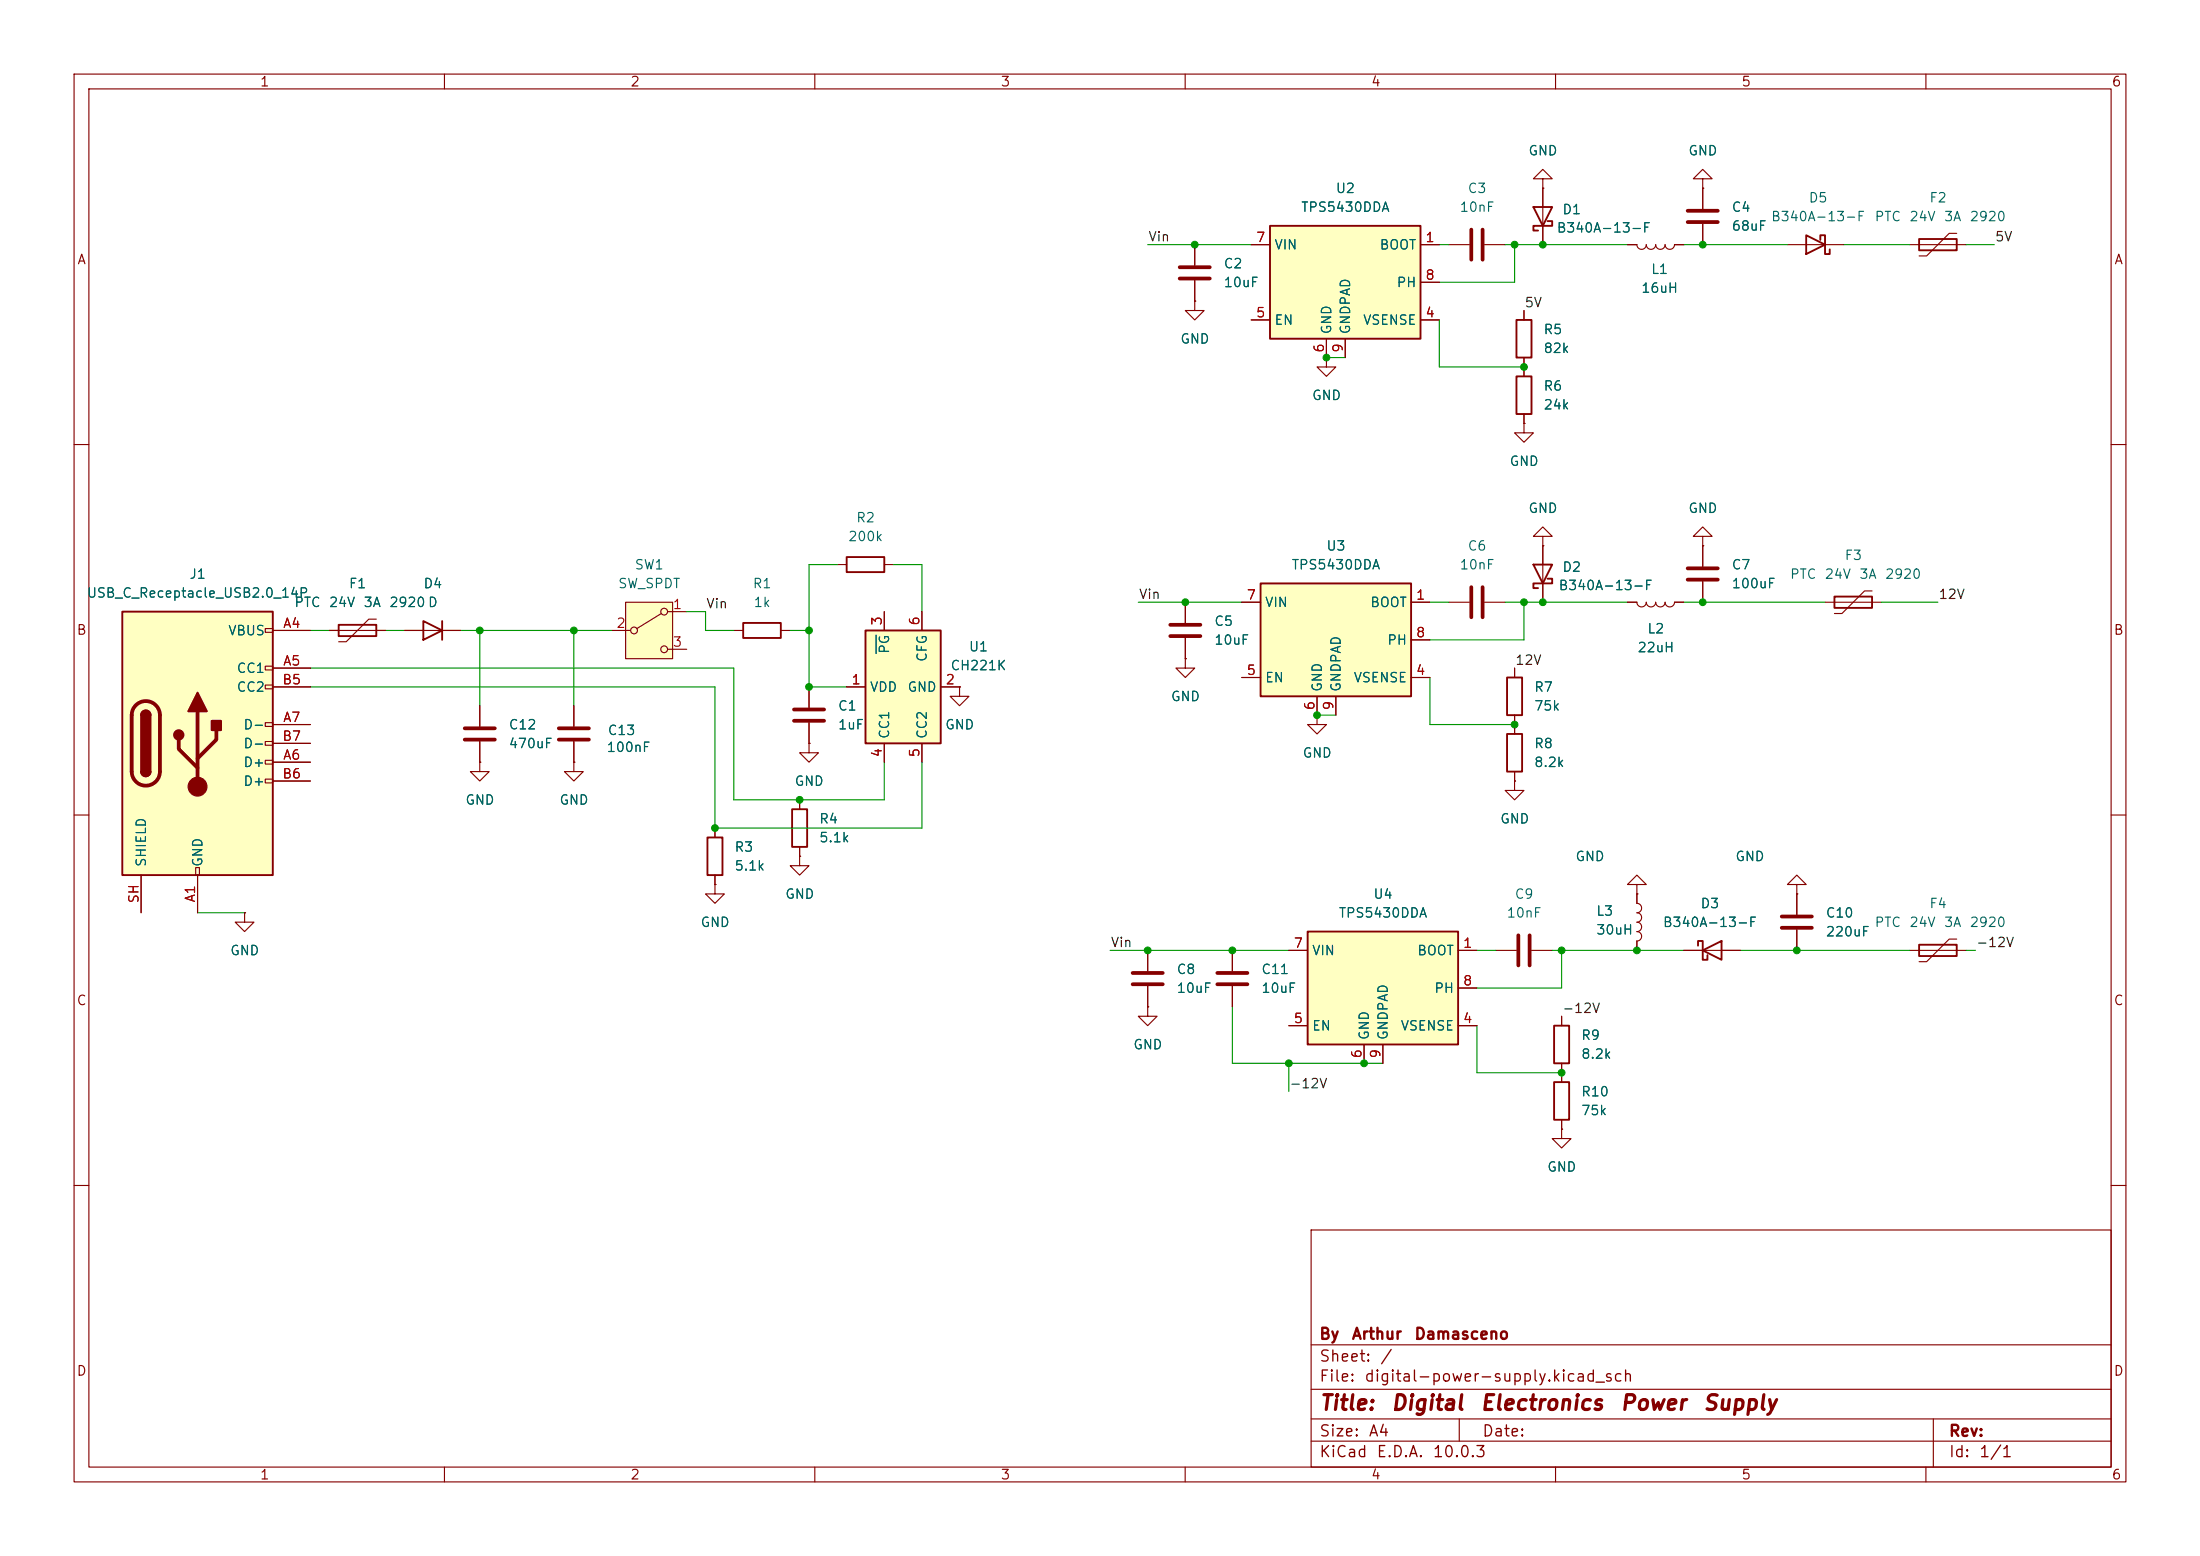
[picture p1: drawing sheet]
<svg xmlns="http://www.w3.org/2000/svg" width="297mm" height="210mm" viewBox="0 0 297 210" stroke-linecap="round" stroke-linejoin="round" font-family="sans-serif">
<g fill="none" stroke="#840000" stroke-width=".15">
<path d="M10 10h277v190h-277zM12 12h273v186h-273zM60 10v2M110 10v2M160 10v2M210 10v2M260 10v2M229.9 24.1h1.2l-1.2-1.2-1.3 1.2h1.3v1.3M229.9 25.4h.1M10 60h2M285 60h2M54.6 85.1h7.6"/>
<path d="M10 110h2M285 110h2M10 160h2M177 166h108v32h-108zM285 160h2M60 198v2M110 198v2M160 198v2M177 194.5h108M177 191.5h108M177 187.5h108M177 181.5h108"/>
<path d="M197 191.5v3M210 198v2M260 198v2M261 191.5v6.5"/>
</g>
<path d="M57.1 83.8l2.6 1.3-2.6 1.3zM59.7 83.8v2.6" fill="none" stroke="#840000" stroke-width=".25"/>
<path d="M84.5 81.3h6.3v7.6h-6.3z" fill="#ffffc2"/>
<g fill="none" stroke="#840000" stroke-width=".15">
<path d="M179.1 48.3v1.2h1.2l-1.2 1.3-1.3-1.3h1.3M179.1 48.3h.1M82.5 85.1h2.6M84.5 81.3h6.3v7.6h-6.3zM89.3 82.8l-3.3 2M90.2 82.6h2.5M90.2 87.6h2.5"/>
<circle cx="85.6" cy="85.1" r=".46"/>
<circle cx="89.7" cy="82.6" r=".46"/>
<circle cx="89.7" cy="87.6" r=".46"/>
</g>
<path d="M171.4 30.5h20.4v15.2h-20.4z" fill="#ffffc2"/>
<path d="M171.4 30.5h20.4v15.2h-20.4zM207 27.9h2.5l-1.2 2.6zM208.9 29.8h.6v.7h-2.5v.6h.6M243.8 31.8l2.6 1.2-2.6 1.3zM245.7 32.4v-.6h.7v2.5h.6v-.6M259.1 32.3h5.1v1.5h-5.1z" fill="none" stroke="#840000" stroke-width=".25"/>
<g fill="none" stroke="#840000" stroke-width=".15">
<path d="M168.9 33h2.5M191.8 33h2.5M191.8 38.1h2.5M195.6 33h2.8M200.4 33h2.8M208.3 24.1h1.2l-1.2-1.2-1.3 1.2h1.3v1.3M208.3 25.4h.1M208.3 25.4v7.6M219.7 33h1.3a.64 .64 0 0 0 .6 .7 .64 .64 0 0 0 .6-.7 .64 .64 0 0 0 .7 .7 .64 .64 0 0 0 .6-.7 .64 .64 0 0 0 .7 .7 .64 .64 0 0 0 .6-.7 .64 .64 0 0 0 .6 .7 .64 .64 0 0 0 .7-.7h1.2M241.3 33h7.6M257.8 33h7.6M264.2 31.5h-1.1l-3 3h-1"/>
<path d="M168.9 43.2h2.5M179.1 45.7v2.6M181.6 45.7v2.6M191.8 43.2h2.5"/>
</g>
<path d="M198.6 31v4.1M200.2 31v4.1" fill="none" stroke="#840000" stroke-width=".51"/>
<path d="M16.5 82.6h20.3v35.5h-20.3z" fill="#ffffc2"/>
<g fill="none" stroke="#840000" stroke-width=".15">
<path d="M161.3 33v2.8M161.3 37.8v2.8M229.9 25.4v2.8M229.9 30.2v2.8M161.3 40.6v1.3h1.3l-1.3 1.3-1.3-1.3h1.3M161.3 40.6h.1M205.7 57.2v1.2h1.3l-1.3 1.3-1.2-1.3h1.2M205.7 57.2h.1M205.7 41.9v1.3M205.7 48.3v2.5M205.7 55.9v1.3M208.3 72.4h1.2l-1.2-1.3-1.3 1.3h1.3v1.3"/>
<path d="M208.3 73.7h.1M208.3 73.7v7.6M229.9 72.4h1.2l-1.2-1.3-1.3 1.3h1.3v1.3M229.9 73.7h.1M229.9 73.7v2.8M229.9 78.5v2.8M252.7 79.8h-1l-3 3h-1.1M35.8 84.8h1v.5h-1zM35.8 89.9h1v.5h-1zM35.8 92.5h1v.5h-1zM35.8 97.5h1v.5h-1zM36.8 85.1h5.1"/>
<path d="M36.8 90.2h5.1M36.8 97.8h5.1M36.8 92.7h5.1M44.4 85.1h7.7M50.8 83.6h-1l-3.1 3h-1M64.8 95.3v2.7M77.5 95.3v2.7M99.1 85.1h1.2M105.4 85.1h1.3M109.2 92.7v2.8M109.2 97.5v2.8M204.5 90.2v1.2"/>
<path d="M204.5 96.5v2.6M219.7 81.3h1.3a.64 .64 0 0 0 .6 .6 .64 .64 0 0 0 .6-.6 .64 .64 0 0 0 .7 .6 .64 .64 0 0 0 .6-.6 .64 .64 0 0 0 .7 .6 .64 .64 0 0 0 .6-.6 .64 .64 0 0 0 .6 .6 .64 .64 0 0 0 .7-.6h1.2M246.4 81.3h7.6M19 118.1v5.1M26.4 117.1h.5v1h-.5zM26.7 118.1v5.1M35.8 100.1h1v.5h-1zM35.8 102.6h1v.5h-1zM35.8 105.2h1v.5h-1zM36.8 102.9h5.1M36.8 105.4h5.1M36.8 100.3h5.1"/>
<path d="M64.8 102.9v1.2h1.2l-1.2 1.3-1.3-1.3h1.3M64.8 102.9h.1M64.8 100.1v2.8M77.5 102.9v1.2h1.2l-1.2 1.3-1.3-1.3h1.3M77.5 102.9h.1M77.5 100.1v2.8M96.5 119.4v1.3h1.3l-1.3 1.2-1.3-1.2h1.3M96.5 119.4h.1M96.5 111.8v1.2M96.5 118.1v1.3M107.9 115.6v1.2h1.3l-1.3 1.3-1.2-1.3h1.2M107.9 115.6h.1"/>
<path d="M107.9 108v1.2M107.9 114.3v1.3M204.5 105.4v1.3h1.2l-1.2 1.3-1.3-1.3h1.3M204.5 105.4h.1M204.5 104.1v1.3M221 119.4h1.2l-1.2-1.3-1.3 1.3h1.3v1.3M242.6 119.4h1.2l-1.2-1.3-1.3 1.3h1.3v1.3M33 123.2v1.3h1.3l-1.3 1.2-1.3-1.2h1.3M33 123.2h.1M221 120.7v1.2a.64 .64 0 0 1 .6 .7 .64 .64 0 0 1-.6 .6 .64 .64 0 0 1 .6 .6 .64 .64 0 0 1-.6 .7 .64 .64 0 0 1 .6 .6 .64 .64 0 0 1-.6 .6M221 125.7a.64 .64 0 0 1 .6 .7 .64 .64 0 0 1-.6 .6v1.3M221 120.7h.1"/>
<path d="M227.3 128.3h7.6M242.6 120.7h.1M242.6 120.7v2.7M242.6 125.5v2.8M257.8 128.3h7.6M264.2 126.7h-1.1l-3 3.1h-1"/>
</g>
<g fill="none" stroke="#840000" stroke-width=".25">
<path d="M204.7 43.2h2.1v5.1h-2.1zM204.7 50.8h2.1v5.1h-2.1zM207 76.2h2.5l-1.2 2.5zM208.9 78.1h.6v.6h-2.5v.7h.6M16.5 82.6h20.3v35.5h-20.3zM19 96.5a.64 .64 0 0 1 .7-.6 .64 .64 0 0 1 .6 .6M45.7 84.3h5.1v1.6h-5.1zM100.3 84.1h5.1v2h-5.1zM203.5 91.4h2v5.1h-2zM203.5 99.1h2v5h-2zM247.6 80.5h5.1v1.5h-5.1zM19 104.1a.64 .64 0 0 0 .7 .7 .64 .64 0 0 0 .6-.7"/>
<path d="M95.5 113h2v5.1h-2zM106.9 109.2h2.1v5.1h-2.1zM229.2 127.6v-.6h.7v2.5h.6v-.6M229.9 128.3l2.5-1.3v2.5zM259.1 127.5h5.1v1.5h-5.1z"/>
</g>
<g fill="none" stroke="#840000" stroke-width=".51">
<path d="M159.3 36.1h4M159.3 37.6h4M227.8 28.4h4.1M227.8 30h4.1M227.8 76.7h4.1M227.8 78.2h4.1M18.3 95.2a1.9 1.9 0 0 1 2.1-.4 1.9 1.9 0 0 1 1.2 1.7v7.6a1.91 1.91 0 0 1-1.9 1.9 1.91 1.91 0 0 1-1.9-1.9v-7.6a1.9 1.9 0 0 1 .5-1.3zM24.1 99.8v1.3l2.6 2.5M26.7 96v10.2M29.2 98.6v1.2l-2.5 2.6M62.7 99.8h4.1M62.7 98.3h4.1"/>
<path d="M75.4 99.8h4.1M75.4 98.3h4.1M107.2 95.8h4.1M107.2 97.3h4.1M240.5 123.7h4.1M240.5 125.2h4.1"/>
</g>
<g fill="#840000" stroke="#840000" stroke-width=".25">
<path d="M19 96.5h1.3v7.6h-1.3z"/>
<path d="M19.2 96.1a.64 .64 0 0 1 .7-.2 .64 .64 0 0 1 .4 .6h-1.3z"/>
<path d="M19 104.1h1.3a.64 .64 0 0 1-.6 .7 .64 .64 0 0 1-.7-.7z"/>
<path d="M26.7 93.5l1.2 2.5h-2.5z"/>
<path d="M28.6 97.3h1.2v1.3h-1.2z"/>
<circle cx="24.1" cy="99.2" r=".63"/>
</g>
<circle cx="26.7" cy="106.2" r="1.27" fill="#840000" stroke="#840000" stroke-width=".15"/>
<path d="M176.5 125.7h20.3v15.3h-20.3z" fill="#ffffc2"/>
<path d="M114.3 75.2h5.1v2h-5.1zM176.5 125.7h20.3v15.3h-20.3zM209.8 138.4h2v5.1h-2zM209.8 146.1h2v5h-2z" fill="none" stroke="#840000" stroke-width=".25"/>
<g fill="none" stroke="#840000" stroke-width=".15">
<path d="M113 76.2h1.3M119.4 76.2h1.2M129.5 92.7v1.3h1.3l-1.3 1.3-1.2-1.3h1.2M129.5 92.7h.1M160 81.3v2.8M160 86.1v2.8M177.8 96.5v1.3h1.3l-1.3 1.3-1.3-1.3h1.3M177.8 96.5h.1M195.6 81.3h2.8M200.4 81.3h2.8M154.9 128.3v2.8M154.9 133.1v2.8"/>
<path d="M166.4 128.3v2.8M166.4 133.1v2.8M174 128.3h2.5M174 138.4h2.5M196.8 128.3h2.6M196.8 138.4h2.6M196.8 133.4h2.6M201.9 128.3h2.8M206.8 128.3h2.7M210.8 137.2v1.2M184.1 141v2.5M186.7 141v2.5"/>
<path d="M210.8 152.4v1.3h1.3l-1.3 1.2-1.3-1.2h1.3M210.8 152.4h.1M210.8 143.5v2.6M210.8 151.1v1.3"/>
</g>
<path d="M198.6 79.2v4.1M200.2 79.2v4.1M158 84.3h4.1M158 85.9h4.1M152.9 131.3h4.1M152.9 132.8h4.1M164.3 131.3h4.1M164.3 132.8h4.1M205 126.2v4.1M206.5 126.2v4.1" fill="none" stroke="#840000" stroke-width=".51"/>
<path d="M170.2 78.7h20.3v15.3h-20.3z" fill="#ffffc2"/>
<path d="M170.2 78.7h20.3v15.3h-20.3z" fill="none" stroke="#840000" stroke-width=".25"/>
<path d="M167.6 81.3h2.6M167.6 91.4h2.6M177.8 94v2.5M180.3 94v2.5M190.5 81.3h2.5M190.5 91.4h2.5M190.5 86.4h2.5M154.9 135.9v1.3h1.3l-1.3 1.2-1.2-1.2h1.2M154.9 135.9h.1" fill="none" stroke="#840000" stroke-width=".15"/>
<path d="M116.8 85.1h10.2v15.2h-10.2z" fill="#ffffc2"/>
<path d="M116.8 85.1h10.2v15.2h-10.2z" fill="none" stroke="#840000" stroke-width=".25"/>
<g fill="none" stroke="#840000" stroke-width=".15">
<path d="M161.3 33v2.8M161.3 37.8v2.8M168.9 33h2.5M191.8 33h2.5M191.8 38.1h2.5M208.3 25.4h.1M208.3 25.4v2.5M208.3 30.5v2.5M219.7 33h1.3M226.1 33h1.2M229.9 25.4h.1M229.9 25.4v2.8"/>
<path d="M229.9 30.2v2.8M161.3 40.6h.1M168.9 43.2h2.5M179.1 48.3h.1M179.1 45.7v2.6M181.6 45.7v2.6M191.8 43.2h2.5M205.7 57.2h.1M205.7 41.9v1.3M205.7 48.3v2.5M205.7 55.9v1.3M208.3 73.7h.1"/>
<path d="M208.3 73.7v2.5M208.3 78.7v2.6M229.9 73.7h.1M229.9 73.7v2.8M229.9 78.5v2.8M36.8 92.7h5.1M36.8 85.1h5.1M36.8 90.2h5.1M36.8 97.8h5.1M44.4 85.1h1.3M50.8 85.1h1.3M54.6 85.1h2.5"/>
<path d="M59.7 85.1h2.5M64.8 95.3v2.7M77.5 95.3v2.7M109.2 92.7v2.8M109.2 97.5v2.8M114.3 92.7h2.5M119.4 82.6v2.5M124.5 82.6v2.5M127 92.7h2.5M129.5 92.7h.1M160 88.9v1.3h1.3l-1.3 1.2-1.3-1.2h1.3M160 88.9h.1"/>
<path d="M160 81.3v2.8M160 86.1v2.8M167.6 81.3h2.6M167.6 91.4h2.6M177.8 96.5h.1M177.8 94v2.5M180.3 94v2.5M190.5 81.3h2.5M190.5 91.4h2.5M190.5 86.4h2.5M204.5 90.2v1.2M204.5 96.5v2.6"/>
<path d="M219.7 81.3h1.3M226.1 81.3h1.2M19 118.1v5.1M26.7 118.1v5.1M36.8 102.9h5.1M36.8 105.4h5.1M36.8 100.3h5.1M64.8 102.9h.1M64.8 100.1v2.8M77.5 102.9h.1M77.5 100.1v2.8M96.5 119.4h.1"/>
<path d="M96.5 111.8v1.2M96.5 118.1v1.3M107.9 115.6h.1M107.9 108v1.2M107.9 114.3v1.3M109.2 100.3v1.3h1.3l-1.3 1.3-1.3-1.3h1.3M109.2 100.3h.1M119.4 100.3v2.6M124.5 100.3v2.6M204.5 105.4h.1M204.5 104.1v1.3M33 123.2h.1"/>
<path d="M154.9 135.9h.1M154.9 128.3v2.8M154.9 133.1v2.8M166.4 128.3v2.8M166.4 133.1v2.8M174 128.3h2.5M174 138.4h2.5M196.8 128.3h2.6M196.8 138.4h2.6M196.8 133.4h2.6M210.8 137.2v1.2M221 120.7h.1"/>
<path d="M221 120.7v1.2M221 127v1.3M227.3 128.3h2.6M232.4 128.3h2.5M242.6 120.7h.1M242.6 120.7v2.7M242.6 125.5v2.8M184.1 141v2.5M186.7 141v2.5M210.8 152.4h.1M210.8 143.5v2.6M210.8 151.1v1.3"/>
</g>
<path d="M118.3 85.7v2.5" fill="none" stroke="#006464" stroke-width=".15"/>
<g fill="none" stroke="#009600" stroke-width=".15">
<path d="M154.9 33h14M194.3 33h1.3M203.2 33h16.5M204.5 33v5.1h-10.2M227.3 33h14M248.9 33h8.9M265.4 33h3.8M179.1 48.3h2.5M194.3 43.2v6.3h11.4M113 76.2h-3.8v16.5h5.1M120.6 76.2h3.9v6.4M41.9 85.1h2.5"/>
<path d="M41.9 90.2h57.2v17.8h20.3v-5.1M41.9 92.7h54.6v19.1h28v-8.9M52.1 85.1h2.5M62.2 85.1h20.3M64.8 85.1v10.2M77.5 85.1v10.2M92.7 82.6h2.5v2.5h3.9M106.7 85.1h2.5M153.7 81.3h13.9M177.8 96.5h2.5M193 91.4v6.4h11.5M193 81.3h2.6"/>
<path d="M203.2 81.3h16.5M205.7 81.3v5.1h-12.7M227.3 81.3h19.1M254 81.3h7.6M26.7 123.2h6.3M149.9 128.3h24.1M166.4 135.9v7.6h20.3M199.4 128.3h2.5M199.4 138.4v6.4h11.4M209.5 128.3h17.8M210.8 128.3v5.1h-11.4M234.9 128.3h22.9"/>
<path d="M265.4 128.3h1.3M174 143.5v3.8"/>
</g>
<g fill="#009600" stroke="#009600" stroke-width=".14">
<circle cx="210.8" cy="144.8" r=".46"/>
<circle cx="177.8" cy="96.5" r=".46"/>
<circle cx="154.9" cy="128.3" r=".46"/>
<circle cx="166.4" cy="128.3" r=".46"/>
<circle cx="160" cy="81.3" r=".46"/>
<circle cx="174" cy="143.5" r=".46"/>
<circle cx="184.1" cy="143.5" r=".46"/>
<circle cx="107.9" cy="108" r=".46"/>
<circle cx="109.2" cy="92.7" r=".46"/>
<circle cx="96.5" cy="111.8" r=".46"/>
<circle cx="109.2" cy="85.1" r=".46"/>
<circle cx="205.7" cy="49.5" r=".46"/>
<circle cx="161.3" cy="33" r=".46"/>
<circle cx="229.9" cy="33" r=".46"/>
<circle cx="204.5" cy="33" r=".46"/>
<circle cx="208.3" cy="33" r=".46"/>
<circle cx="179.1" cy="48.3" r=".46"/>
<circle cx="77.5" cy="85.1" r=".46"/>
<circle cx="64.8" cy="85.1" r=".46"/>
<circle cx="229.9" cy="81.3" r=".46"/>
<circle cx="208.3" cy="81.3" r=".46"/>
<circle cx="205.7" cy="81.3" r=".46"/>
<circle cx="242.6" cy="128.3" r=".46"/>
<circle cx="210.8" cy="128.3" r=".46"/>
<circle cx="221" cy="128.3" r=".46"/>
<circle cx="204.5" cy="97.8" r=".46"/>
</g>
<g font-size="2" fill="#840000">
<text x="178" y="190.8">Title:</text>
<text x="187.7" y="190.8">Digital</text>
<text x="199.7" y="190.8">Electronics</text>
<text x="218.6" y="190.8">Power</text>
<text x="229.8" y="190.8">Supply</text>
</g>
<g font-size="1.5" fill="#840000">
<text x="178" y="184.2">Sheet:</text>
<text x="178" y="181.2">By</text>
<text x="182.4" y="181.2">Arthur</text>
<text x="186.2" y="184.2">/</text>
<text x="190.8" y="181.2">Damasceno</text>
<text x="178" y="186.9">File:</text>
<text x="184.1" y="186.9">digital-power-supply.kicad_sch</text>
<text x="178" y="197.1">KiCad</text>
<text x="178" y="194.3">Size:</text>
<text x="184.7" y="194.3">A4</text>
<text x="185.7" y="197.1">E.D.A.</text>
<text x="193.3" y="197.1">10.0.3</text>
<text x="200" y="194.3">Date:</text>
<text x="263" y="194.3">Rev:</text>
<text x="263" y="197.1">Id:</text>
<text x="267.1" y="197.1">1/1</text>
</g>
<g font-size="1.3" fill="#840000">
<text x="35" y="12">1</text>
<text x="85" y="12">2</text>
<text x="135" y="12">3</text>
<text x="185" y="12">4</text>
<text x="235" y="12">5</text>
<text x="285" y="12">6</text>
<text x="10.3" y="36">A</text>
<text x="285.3" y="36">A</text>
<text x="10.3" y="86">B</text>
<text x="285.3" y="86">B</text>
<text x="10.3" y="136">C</text>
<text x="285.3" y="136">C</text>
<text x="10.3" y="186">D</text>
<text x="285.3" y="186">D</text>
<text x="35" y="200">1</text>
<text x="85" y="200">2</text>
<text x="135" y="200">3</text>
<text x="185" y="200">4</text>
<text x="235" y="200">5</text>
<text x="285" y="200">6</text>
</g>
<g font-size="1.3" fill="#006464">
<text x="206.2" y="21.3">GND</text>
<text x="227.8" y="21.3">GND</text>
<text x="175.6" y="28.9">TPS5430DDA</text>
<text x="180.2" y="26.4">U2</text>
<text x="197" y="28.9">10nF</text>
<text x="198" y="26.4">C3</text>
<text x="210.8" y="29.2">D1</text>
<text x="233.7" y="28.9">C4</text>
<text x="244.1" y="27.6">D5</text>
<text x="260.4" y="27.6">F2</text>
<text x="172" y="34">VIN</text>
<text x="186.2" y="34">BOOT</text>
<text x="210.1" y="31.7">B340A-13-F</text>
<text x="233.7" y="31.5">68uF</text>
<text x="239" y="30.2">B340A-13-F</text>
<text x="253" y="30.2">PTC</text>
<text x="257.7" y="30.2">24V</text>
<text x="262.3" y="30.2">3A</text>
<text x="265.8" y="30.2">2920</text>
<text x="165.1" y="36.5">C2</text>
<text x="165.1" y="39.1">10uF</text>
<text x="188.5" y="39.1">PH</text>
<text x="221.5" y="39.8">16uH</text>
<text x="222.8" y="37.3">L1</text>
<text x="159.3" y="46.7">GND</text>
<text x="172" y="44.2">EN</text>
<text x="180" y="45.2" transform="rotate(-90 180 45.2)">GND</text>
<text x="182.6" y="45.2" transform="rotate(-90 182.6 45.2)">GNDPAD</text>
<text x="183.9" y="44.2">VSENSE</text>
<text x="208.3" y="45.4">R5</text>
<text x="208.3" y="48">82k</text>
<text x="208.3" y="53">R6</text>
<text x="177" y="54.3">GND</text>
<text x="208.3" y="55.6">24k</text>
<text x="203.7" y="63.2">GND</text>
<text x="115.5" y="70.8">R2</text>
<text x="206.2" y="69.6">GND</text>
<text x="227.8" y="69.6">GND</text>
<text x="85.6" y="77.2">SW1</text>
<text x="114.4" y="73.4">200k</text>
<text x="174.3" y="77.2">TPS5430DDA</text>
<text x="179" y="74.6">U3</text>
<text x="197" y="77.2">10nF</text>
<text x="198" y="74.6">C6</text>
<text x="210.8" y="77.5">D2</text>
<text x="233.7" y="77.2">C7</text>
<text x="248.9" y="75.9">F3</text>
<text x="11.6" y="81">USB_C_Receptacle_USB2.0_14P</text>
<text x="25.5" y="78.4">J1</text>
<text x="39.6" y="82.3">PTC</text>
<text x="44.3" y="82.3">24V</text>
<text x="47" y="79.7">F1</text>
<text x="49" y="82.3">3A</text>
<text x="52.5" y="82.3">2920D</text>
<text x="57.1" y="79.7">D4</text>
<text x="83.4" y="79.7">SW_SPDT</text>
<text x="101.5" y="79.7">R1</text>
<text x="101.6" y="82.3">1k</text>
<text x="170.7" y="82.3">VIN</text>
<text x="184.9" y="82.3">BOOT</text>
<text x="210.3" y="80">B340A-13-F</text>
<text x="233.7" y="79.7">100uF</text>
<text x="241.6" y="78.4">PTC</text>
<text x="246.2" y="78.4">24V</text>
<text x="250.9" y="78.4">3A</text>
<text x="254.4" y="78.4">2920</text>
<text x="30.7" y="86.1">VBUS</text>
<text x="120.4" y="88.3" transform="rotate(-90 120.4 88.3)">PG</text>
<text x="125.4" y="89.4" transform="rotate(-90 125.4 89.4)">CFG</text>
<text x="130.7" y="88.2">U1</text>
<text x="163.8" y="84.8">C5</text>
<text x="163.8" y="87.3">10uF</text>
<text x="187.2" y="87.3">PH</text>
<text x="221" y="88.3">22uH</text>
<text x="222.3" y="85.8">L2</text>
<text x="31.9" y="91.1">CC1</text>
<text x="31.9" y="93.7">CC2</text>
<text x="117.3" y="93.7">VDD</text>
<text x="122.4" y="93.7">GND</text>
<text x="128.2" y="90.8">CH221K</text>
<text x="158" y="95">GND</text>
<text x="170.7" y="92.4">EN</text>
<text x="178.8" y="93.5" transform="rotate(-90 178.8 93.5)">GND</text>
<text x="181.3" y="93.5" transform="rotate(-90 181.3 93.5)">GNDPAD</text>
<text x="182.7" y="92.4">VSENSE</text>
<text x="207" y="93.7">R7</text>
<text x="32.8" y="98.8">D-</text>
<text x="32.8" y="101.3">D-</text>
<text x="68.6" y="101.3">470uF</text>
<text x="68.6" y="98.8">C12</text>
<text x="81.8" y="101.8">100nF</text>
<text x="82" y="99.5">C13</text>
<text x="113" y="96.2">C1</text>
<text x="113" y="98.8">1uF</text>
<text x="120.4" y="99.8" transform="rotate(-90 120.4 99.8)">CC1</text>
<text x="125.4" y="99.8" transform="rotate(-90 125.4 99.8)">CC2</text>
<text x="127.5" y="98.8">GND</text>
<text x="207" y="96.2">75k</text>
<text x="207" y="101.3">R8</text>
<text x="32.8" y="103.8">D+</text>
<text x="32.8" y="106.4">D+</text>
<text x="107.2" y="106.4">GND</text>
<text x="175.8" y="102.6">GND</text>
<text x="207" y="103.8">8.2k</text>
<text x="62.7" y="108.9">GND</text>
<text x="75.4" y="108.9">GND</text>
<text x="110.5" y="111.5">R4</text>
<text x="202.4" y="111.5">GND</text>
<text x="20" y="117.1" transform="rotate(-90 20 117.1)">SHIELD</text>
<text x="27.6" y="117.1" transform="rotate(-90 27.6 117.1)">GND</text>
<text x="99.1" y="115.3">R3</text>
<text x="99.1" y="117.8">5.1k</text>
<text x="110.5" y="114">5.1k</text>
<text x="212.6" y="116.5">GND</text>
<text x="234.2" y="116.5">GND</text>
<text x="94.5" y="125.4">GND</text>
<text x="105.9" y="121.6">GND</text>
<text x="180.6" y="124.2">TPS5430DDA</text>
<text x="185.3" y="121.6">U4</text>
<text x="203.3" y="124.2">10nF</text>
<text x="204.4" y="121.6">C9</text>
<text x="215.4" y="123.9">L3</text>
<text x="224.4" y="125.4">B340A-13-F</text>
<text x="229.5" y="122.9">D3</text>
<text x="246.4" y="124.2">C10</text>
<text x="253" y="125.4">PTC</text>
<text x="257.7" y="125.4">24V</text>
<text x="260.4" y="122.9">F4</text>
<text x="262.3" y="125.4">3A</text>
<text x="265.8" y="125.4">2920</text>
<text x="31" y="129.2">GND</text>
<text x="158.8" y="131.8">C8</text>
<text x="170.2" y="131.8">C11</text>
<text x="177" y="129.2">VIN</text>
<text x="191.2" y="129.2">BOOT</text>
<text x="215.4" y="126.4">30uH</text>
<text x="246.4" y="126.7">220uF</text>
<text x="158.8" y="134.3">10uF</text>
<text x="170.2" y="134.3">10uF</text>
<text x="193.5" y="134.3">PH</text>
<text x="152.9" y="141.9">GND</text>
<text x="177" y="139.4">EN</text>
<text x="185.1" y="140.5" transform="rotate(-90 185.1 140.5)">GND</text>
<text x="187.7" y="140.5" transform="rotate(-90 187.7 140.5)">GNDPAD</text>
<text x="189" y="139.4">VSENSE</text>
<text x="213.4" y="140.7">R9</text>
<text x="213.4" y="143.2">8.2k</text>
<text x="213.4" y="148.3">R10</text>
<text x="213.4" y="150.8">75k</text>
<text x="208.8" y="158.5">GND</text>
</g>
<g font-size="1.3" fill="#0f0f0f">
<text x="154.9" y="32.9">Vin</text>
<text x="269.2" y="32.9">5V</text>
<text x="205.7" y="41.8">5V</text>
<text x="95.2" y="82.4">Vin</text>
<text x="153.7" y="81.2">Vin</text>
<text x="261.6" y="81.2">12V</text>
<text x="204.5" y="90">12V</text>
<text x="149.9" y="128.1">Vin</text>
<text x="266.7" y="128.1">-12V</text>
<text x="210.8" y="137">-12V</text>
<text x="174" y="147.2">-12V</text>
</g>
<g font-size="1.3" fill="#a90000">
<text x="169.5" y="33">7</text>
<text x="192.3" y="33">1</text>
<text x="192.3" y="38.1">8</text>
<text x="169.5" y="43.2">5</text>
<text x="179" y="47.7" transform="rotate(-90 179 47.7)">6</text>
<text x="181.6" y="47.7" transform="rotate(-90 181.6 47.7)">9</text>
<text x="192.3" y="43.2">4</text>
<text x="90.7" y="82.5">1</text>
<text x="168.2" y="81.3">7</text>
<text x="191.1" y="81.3">1</text>
<text x="38.1" y="85.1">A4</text>
<text x="83.1" y="85.1">2</text>
<text x="90.7" y="87.6">3</text>
<text x="119.4" y="84.5" transform="rotate(-90 119.4 84.5)">3</text>
<text x="124.4" y="84.5" transform="rotate(-90 124.4 84.5)">6</text>
<text x="191.1" y="86.3">8</text>
<text x="38" y="92.7">B5</text>
<text x="38.1" y="90.1">A5</text>
<text x="114.9" y="92.7">1</text>
<text x="127.6" y="92.7">2</text>
<text x="168.2" y="91.4">5</text>
<text x="177.8" y="96" transform="rotate(-90 177.8 96)">6</text>
<text x="180.3" y="96" transform="rotate(-90 180.3 96)">9</text>
<text x="191.1" y="91.4">4</text>
<text x="38" y="100.3">B7</text>
<text x="38.1" y="97.8">A7</text>
<text x="38" y="105.4">B6</text>
<text x="38.1" y="102.8">A6</text>
<text x="119.4" y="102.3" transform="rotate(-90 119.4 102.3)">4</text>
<text x="124.4" y="102.3" transform="rotate(-90 124.4 102.3)">5</text>
<text x="19" y="122" transform="rotate(-90 19 122)">SH</text>
<text x="26.6" y="121.9" transform="rotate(-90 26.6 121.9)">A1</text>
<text x="174.6" y="128.2">7</text>
<text x="197.4" y="128.2">1</text>
<text x="197.4" y="133.3">8</text>
<text x="174.6" y="138.4">5</text>
<text x="184.1" y="142.9" transform="rotate(-90 184.1 142.9)">6</text>
<text x="186.7" y="142.9" transform="rotate(-90 186.7 142.9)">9</text>
<text x="197.4" y="138.4">4</text>
</g>
</svg>
